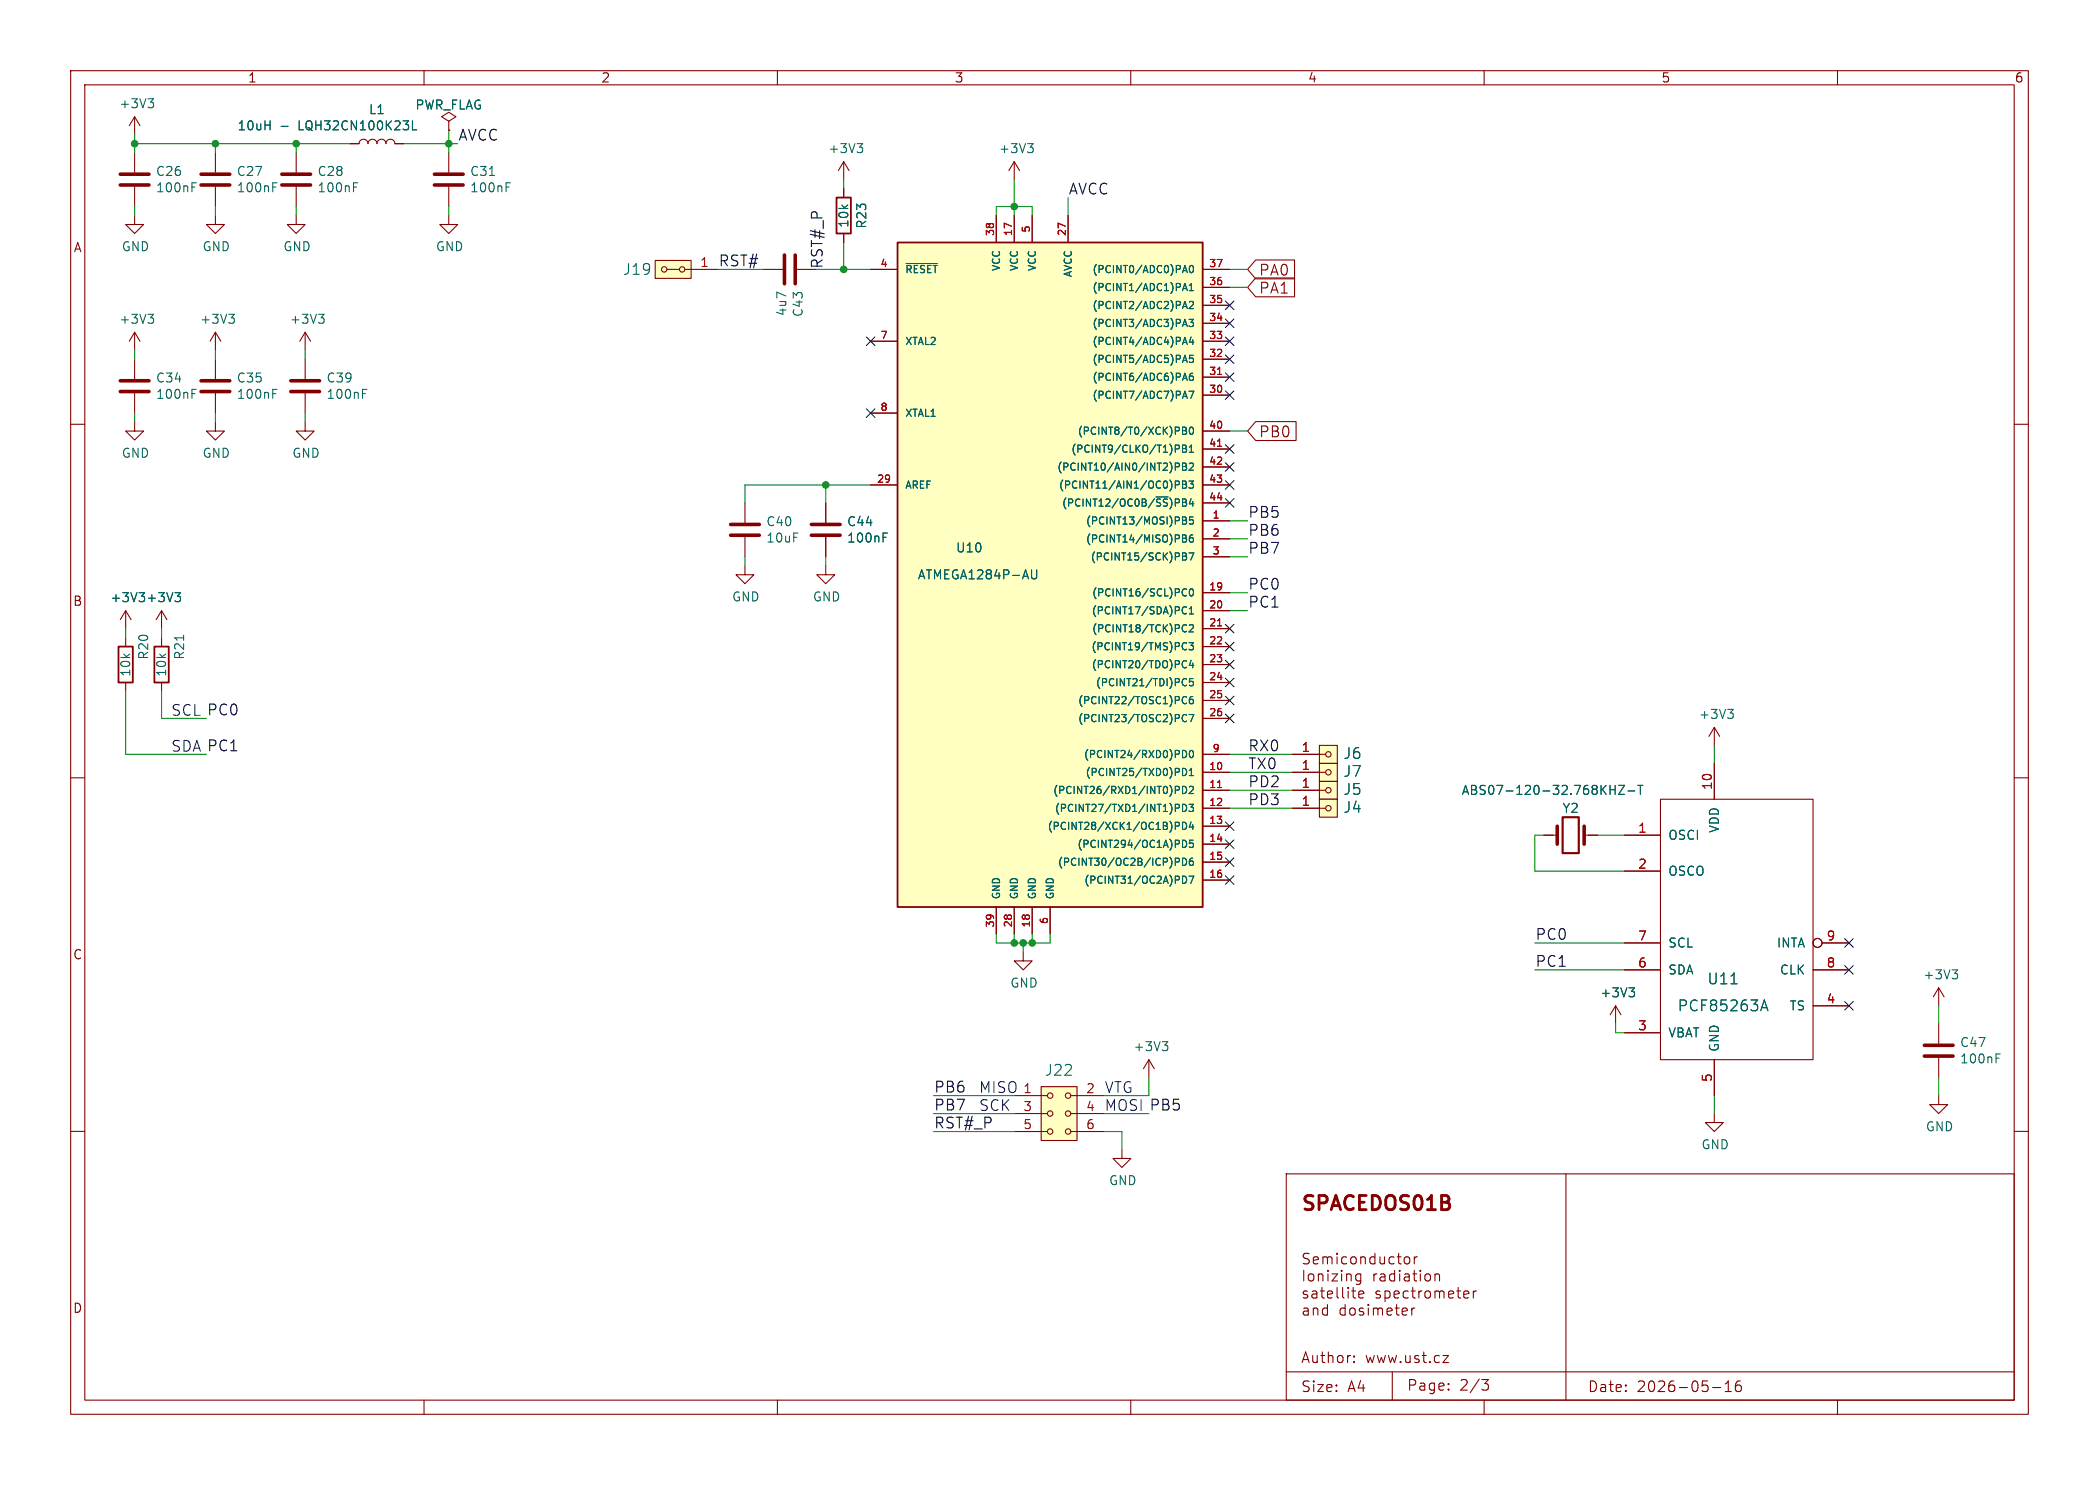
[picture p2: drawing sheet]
<svg xmlns="http://www.w3.org/2000/svg" width="297mm" height="210mm" viewBox="0 0 297 210" stroke-linecap="round" stroke-linejoin="round" font-family="sans-serif">
<g fill="none" stroke="#840000" stroke-width=".15">
<path d="M10 10h277v190h-277zM12 12h273v186h-273zM60 10v2M110 10v2M160 10v2M210 10v2M260 10v2M143.5 22.9l-.8 1.2M143.5 22.9l.8 1.2M143.5 22.9v2.5M10 60h2M285 60h2"/>
<path d="M10 110h2M218.4 118.1h1.9M224.2 118.1h1.9M229.9 118.1h5M234.9 113h21.6v36.9h-21.6zM242.6 102.9v2.5M242.6 108v5M242.6 102.9l-.8 1.2M242.6 102.9l.7 1.2M285 110h2M144.8 134.6v1.3h1.2l-1.2 1.3-1.3-1.3h1.3M229.9 123.2h5"/>
<path d="M229.9 133.4h5M229.9 137.2h5M256.5 137.2h5.1M257.8 133.4h3.8M274.3 139.7l-.7 1.3M274.3 139.7l.8 1.3M274.3 139.7v2.5M228.6 142.2l-.8 1.3M228.6 142.2l.8 1.3M228.6 142.2v2.6M229.9 146.1h5M242.6 157.5v1.3h1.2l-1.2 1.2-1.3-1.2h1.3"/>
<path d="M242.6 149.9v5M256.5 142.2h5.1M274.3 154.9v1.3h1.3l-1.3 1.3-1.3-1.3h1.3M274.3 144.8v2.8M274.3 149.6v2.8M10 160h2M182 166h103v32h-103zM184.5 179.7v1.5M185.3 177.3l-.3-.1-.5 .1a.36 .36 0 0 0-.1 .4 .36 .36 0 0 0 .3 .3 .55 .55 0 0 1 .6 .3l-.1 .3-.2 .1h-.6M185.8 178.2l.7-.1v-.3l-.5-.1-.2 .3 .1 .7h.1h.5M187.2 177.9a.37 .37 0 0 1 .6 .1M187.2 177.7v1"/>
<path d="M187.8 178l.2-.3 .4 .1 .1 .9M187.8 178v.7M187.9 179.7v.1M187.9 179.7h-.1l.1 .1M187.9 179.7h.1l-.1 .1M189.2 177.2v.2M189.2 177.7v1M189.2 177.2l-.1 .1 .1 .1M189.2 177.2l.1 .1-.1 .1M189.8 179.7v.1M189.8 179.7h.1l-.1 .1M190.5 177.8l-.4-.1-.3 .3v.5l.2 .2h.1h.4"/>
<path d="M191.2 177.9a.41 .41 0 0 1 .4-.2 .41 .41 0 0 1 .3 .3v.5a.41 .41 0 0 1-.4 .3 .41 .41 0 0 1-.4-.3zM192.5 177.9a.37 .37 0 0 1 .7 .1v.7M192.5 177.7v1M194.5 177.8l-.4-.1-.3 .3v.5l.2 .2h.1h.4M194.5 177.2v1.5M195.3 177.7v1a.41 .41 0 0 0 .6-.1M195.9 177.7v1M197.3 177.8l-.5-.1-.3 .3v.5l.2 .2h.1h.5M197.3 179.7v1.5M197.7 177.7h.6M197.9 177.2v1.3l.1 .2h.3M198 179.7v.1"/>
<path d="M198 179.7h.1l-.1 .1M198.8 177.8a.41 .41 0 0 1 .7 .2v.5a.41 .41 0 0 1-.4 .3 .41 .41 0 0 1-.4-.3v-.5zM200.1 177.7v1M200.1 179.7v1.2l.1 .2 .3 .1M200.5 177.7l-.2 .1-.2 .2M201 179.7v.1M201 179.7h-.1l.1 .1M221.6 166v32M285 160h2M60 198v2M110 198v2M160 198v2"/>
<path d="M182 194h103M184.5 185.1l.1-.1 .4 .1 .1 .9M185 183.4l-.2 .2-.4-.1M185.1 185.3l-.5 .1a.29 .29 0 0 0-.2 .3 .29 .29 0 0 0 .2 .3l.5-.1M185.1 180.4a.41 .41 0 0 1 .4-.3 .41 .41 0 0 1 .4 .3M185.6 183.4l.2 .2 .5-.1M185.8 185v1M185.8 185.1a.37 .37 0 0 1 .7 .1v.8M186.3 182.8v.8M186.5 180.2v1M186.5 180.3a.37 .37 0 0 1 .7 .1v.8M187 183.4l.1 .1 .3 .1"/>
<path d="M187.8 184.5v1.5M187.8 183.4l.2 .2 .5-.1M187.8 185.1l-.4-.1-.3 .3v.4l.2 .2 .1 .1 .4-.1M187.9 180.2v1M188.5 180.2h.8l-.8 1M189.2 183.4l.2 .2M189.8 180.2v1M190 183.4l.2 .2M190.3 185.1l-.4-.1-.3 .3v.4l.2 .2 .1 .1 .4-.1M190.3 184.5v1.5M190.5 180.3a.37 .37 0 0 1 .7 .1v.8M190.5 180.2v1"/>
<path d="M190.8 182.6v1M191.1 185.1a.41 .41 0 0 1 .7 .2v.4a.41 .41 0 0 1-.4 .3 .41 .41 0 0 1-.4-.3v-.4zM191.5 183.4v.1l.3 .1M191.6 192.6h.1l-.1 .1M191.6 192.6h-.1l.1 .1M191.6 191.8v.1M191.6 192.6v.1M191.6 191.8h.1l-.1 .1M191.6 191.8h-.1l.1 .1M192.3 183.4l.2 .2 .4-.1M192.5 180.2h-.4l-.3 .2M192.5 180.2v1.2"/>
<path d="M192.9 185.1l-.4-.1-.2 .2 .1 .2 .5 .2 .1 .1-.1 .2-.1 .1-.5-.1M193.6 184.5v.1M193.6 185v1M193.6 184.5l-.1 .1h.1M193.6 184.5l.1 .1h-.1M194.3 185.1a.37 .37 0 0 1 .7 .1M194.3 185v1M194.4 180.2v1M194.8 180.2h-.3l-.1 .2M195 185.2l.2-.2 .3 .1 .1 .9M195 185.2v.8M195.3 183.4l-.2 .2-.4-.1"/>
<path d="M195.3 180.2h.2h.4l.1 1M196 182.6v1.5M196.3 185.5l.7-.2-.1-.2-.4-.1-.2 .2v.7l.2 .1 .4-.1M196.7 183.3l-.3 .3-.4-.1M197 194v4M197.3 183.4l.2 .2 .4-.1M197.3 180.2h-.4l-.3 .2M197.4 185h.6M197.6 184.5v1.3l.1 .1 .3 .1M198 180.2v1M198.4 185.5l.7-.2-.1-.2-.4-.1-.2 .2 .1 .7 .1 .1 .4-.1M198.5 183.3l.3 .3 .5-.1"/>
<path d="M198.8 180.2h.1h.4l.1 1M199.3 182.6h-.5l-.2 .1M199.4 180.5l-.5 .1a.29 .29 0 0 0-.2 .3 .29 .29 0 0 0 .2 .3l.5-.1M199.7 182.6h.6M199.8 185v1M199.9 180.2h.6M199.9 182.1v1.3l.1 .1 .3 .1M200.2 185l-.3 .1-.1 .2M200.8 182.6v1M201 180.2v1M201.2 182.6h-.3l-.1 .3M201.6 180.4a.41 .41 0 0 1 .4-.3 .41 .41 0 0 1 .4 .3"/>
<path d="M203 180.3a.37 .37 0 0 1 .7 .1v.8M203 180.2v1M204.2 191.7h.8l-.8 1h.8M205 196.5v.1M205 195.7v.1M209.7 195.1h.9l-.5 .6a.41 .41 0 0 1 .5 .3v.3l-.1 .2-.6 .1M210 198v2M242.3 196.2h1.2M244.1 196.8h.9M244.1 195.7l.4-.4v1.5M246.3 195.3a.59 .59 0 0 0-.8 .6v.6l.2 .2 .4 .1 .2-.1 .1-.5-.1-.3h-.5l-.3 .3M260 198v2"/>
<circle cx="257.2" cy="133.3" r=".63"/>
</g>
<g fill="none" stroke="#006464" stroke-width=".15">
<path d="M145.4 20.3h.8l-.4 .5M145.9 20.8l.3 .2v.3l-.3 .3M227.8 111.1v1.2M227.8 111.7h.7M228.5 111.1v1.2M229 111.1h.9l-.9 1.2h.9M230.4 111.9h.9M231.7 111.1h.8M232.1 111.1v1.2M244.5 100.3h.7l-.4 .5M245 100.8l.2 .3v.3l-.2 .2M230.5 139.7h.8l-.4 .5"/>
<path d="M244.9 139.1h.9M276.2 137.2h.8l-.4 .4M276.8 137.6l.2 .3v.3l-.2 .2M231 140.2l.3 .2v.3l-.3 .3M249.1 142.9l.5-1.5 .6 1.5M249.3 142.5h.7M282.4 149.6h.5M282.4 149h.6"/>
</g>
<path d="M220.3 116.8v2.6M224.2 116.8v2.6M272.3 147.8h4.1M272.3 149.4h4.1" fill="none" stroke="#840000" stroke-width=".51"/>
<path d="M221.1 115.6h2.3v5.1h-2.3z" fill="none" stroke="#840000" stroke-width=".3"/>
<path d="M92.7 36.8h5.1v2.6h-5.1z" fill="#ffffc2"/>
<g fill="none" stroke="#840000" stroke-width=".15">
<path d="M19 16.5l-.7 1.3M19 16.5l.8 1.3M19 16.5v2.6M63.5 17.1l1-.6-1-.6-1 .6 1 .6v1.3M63.5 18.4h.1M19 30.5v1.3h1.3l-1.3 1.2-1.2-1.2h1.2M19 21.6v2.8M19 26.4v2.8M30.5 30.5v1.3h1.2l-1.2 1.2-1.3-1.2h1.3M30.5 21.6v2.8M30.5 26.4v2.8M41.9 30.5v1.3h1.3l-1.3 1.2-1.3-1.2h1.3"/>
<path d="M41.9 21.6v2.8M41.9 26.4v2.8M49.5 20.3h1.3a.64 .64 0 0 1 .6-.6 .64 .64 0 0 1 .7 .6 .64 .64 0 0 1 .6-.6 .64 .64 0 0 1 .6 .6 .64 .64 0 0 1 .7-.6 .64 .64 0 0 1 .6 .6 .64 .64 0 0 1 .6-.6 .64 .64 0 0 1 .7 .6h1.2M63.5 30.5v1.3h1.3l-1.3 1.2-1.3-1.2h1.3M63.5 21.6v2.8M63.5 26.4v2.8M92.7 36.8h5.1v2.6h-5.1zM94.4 38.1h1.7M96.9 38.1h4.7M107.9 38.1h2.8M112.8 38.1h2.8M19 47v2.5"/>
<path d="M19 47l-.7 1.3M19 47l.8 1.3M30.5 47v2.5M30.5 47l-.8 1.3M30.5 47l.7 1.3M43.2 47l-.8 1.3M43.2 47l.7 1.3M43.2 47v2.5M105.4 71.1v2.8M105.4 75.9v2.8M116.8 71.1v2.8M116.8 75.9v2.8"/>
<path d="M105.4 80v1.3h1.3l-1.3 1.3-1.3-1.3h1.3M116.8 80v1.3h1.3l-1.3 1.3-1.2-1.3h1.2M162.6 149.9l-.8 1.2M162.6 149.9l.7 1.2M162.6 149.9v2.5M158.7 162.6v1.2h1.3l-1.3 1.3-1.2-1.3h1.2"/>
<circle cx="94" cy="38.1" r=".38"/>
<circle cx="96.5" cy="38.1" r=".38"/>
</g>
<g fill="none" stroke="#840000" stroke-width=".51">
<path d="M17 24.6h4.1M17 26.2h4.1M28.4 24.6h4.1M28.4 26.2h4.1M39.9 24.6h4M39.9 26.2h4M61.5 24.6h4M61.5 26.2h4M111 36.1v4M112.5 36.1v4M103.4 74.2h4M103.4 75.7h4"/>
<path d="M114.8 74.2h4.1M114.8 75.7h4.1"/>
</g>
<g fill="none" stroke="#006464" stroke-width=".15">
<path d="M20.9 14h.8l-.4 .4M21.5 14.4l.2 .3v.3l-.2 .2M39.8 17.9h1M58.4 17.1v1.3h.6M27.2 26.5h.4M27.2 25.9h.6M38.6 26.5h.4M38.6 25.9h.6M50 26.5h.4M50 25.9h.6M69.3 24.8h.7M71.6 26.5h.4"/>
<path d="M71.6 25.9h.6M20.9 44.4h.8l-.4 .5M21.5 44.9l.2 .3v.3l-.2 .2M32.4 44.4h.8l-.5 .5M32.9 44.9l.3 .3v.3l-.3 .2M45.1 44.4h.8l-.5 .5M45.6 44.9l.3 .3v.3l-.3 .2M125 76h.4M125 75.4h.6M164.5 147.3h.7l-.4 .5M165 147.8l.2 .2v.3l-.2 .3"/>
</g>
<path d="M186.7 110.5h2.5v2.5h-2.5z" fill="#ffffc2"/>
<g fill="none" stroke="#840000" stroke-width=".15">
<path d="M182.9 111.8h4.7M186.7 110.5h2.5v2.5h-2.5z"/>
<circle cx="188" cy="111.8" r=".38"/>
</g>
<path d="M186.7 113h2.5v2.6h-2.5z" fill="#ffffc2"/>
<g fill="none" stroke="#840000" stroke-width=".15">
<path d="M182.9 114.3h4.7M186.7 113h2.5v2.6h-2.5z"/>
<circle cx="188" cy="114.3" r=".38"/>
</g>
<path d="M186.7 108h2.5v2.5h-2.5z" fill="#ffffc2"/>
<g fill="none" stroke="#840000" stroke-width=".15">
<path d="M182.9 109.2h4.7M186.7 108h2.5v2.5h-2.5z"/>
<circle cx="188" cy="109.2" r=".38"/>
</g>
<path d="M186.7 105.4h2.5v2.6h-2.5z" fill="#ffffc2"/>
<g fill="none" stroke="#840000" stroke-width=".15">
<path d="M182.9 106.7h4.7M186.7 105.4h2.5v2.6h-2.5z"/>
<circle cx="188" cy="106.7" r=".38"/>
</g>
<path d="M147.3 153.7h5.1v7.6h-5.1z" fill="#ffffc2"/>
<g fill="none" stroke="#840000" stroke-width=".15">
<path d="M30.5 59.7v1.3h1.2l-1.2 1.2-1.3-1.2h1.3M17.8 86.4l-.8 1.2M17.8 86.4l.7 1.2M17.8 86.4v2.5M17.8 90.2v1.2M17.8 96.5v1.3M22.9 86.4v2.5M22.9 90.2v1.2M22.9 96.5v1.3M22.9 86.4l-.8 1.2M22.9 86.4l.7 1.2M143.5 154.9h4.7"/>
<path d="M143.5 157.5h4.7M147.3 153.7h5.1v7.6h-5.1zM151.5 154.9h4.7M151.5 157.5h4.7M143.5 160h4.7M151.5 160h4.7"/>
<circle cx="148.6" cy="154.9" r=".38"/>
<circle cx="148.6" cy="157.5" r=".38"/>
<circle cx="151.1" cy="157.5" r=".38"/>
<circle cx="151.1" cy="154.9" r=".38"/>
<circle cx="148.6" cy="160" r=".38"/>
<circle cx="151.1" cy="160" r=".38"/>
</g>
<path d="M16.8 91.4h2v5.1h-2zM21.8 91.4h2.1v5.1h-2.1z" fill="none" stroke="#840000" stroke-width=".25"/>
<path d="M24.8 83.8h.7l-.4 .5M25.3 84.3l.2 .2v.3l-.2 .3M26 89.8v.8" fill="none" stroke="#006464" stroke-width=".15"/>
<path d="M127 34.3h43.2v94h-43.2z" fill="#ffffc2"/>
<path d="M118.4 27.9h2v5.1h-2zM127 34.3h43.2v94h-43.2z" fill="none" stroke="#840000" stroke-width=".25"/>
<g fill="none" stroke="#840000" stroke-width=".15">
<path d="M63.5 18.4h.1M49.5 20.3h1.3M55.9 20.3h1.2M119.4 22.9v2.5M119.4 26.7v1.2M119.4 33v1.3M119.4 22.9l-.8 1.2M119.4 22.9l.7 1.2M123.2 38.1h3.8M141 30.5v3.8M143.5 30.5v3.8M146 30.5v3.8"/>
<path d="M151.1 30.5v3.8M170.2 38.1h3.8M177.7 39.3h5.5v2.7h-5.5l-1.2-1.4zM177.7 36.8h5.5v2.6h-5.5l-1.2-1.3zM19 59.7v1.3h1.3l-1.3 1.2-1.2-1.2h1.2M19 50.8v2.8M19 55.6v2.8M30.5 50.8v2.8M30.5 55.6v2.8M43.2 59.7v1.3h1.2l-1.2 1.2-1.3-1.2h1.3M43.2 50.8v2.8M43.2 55.6v2.8"/>
<path d="M123.2 48.3h3.8M123.2 58.4h3.8M170.2 48.3h3.8M170.2 40.6h3.8M170.2 43.2h3.8M170.2 45.7h3.8M170.2 50.8h3.8M170.2 53.3h3.8M170.2 55.9h3.8M177.7 59.6h5.7v2.7h-5.7l-1.2-1.3zM116.8 71.1v2.8M116.8 75.9v2.8"/>
<path d="M123.2 68.6h3.8M170.2 68.6h3.8M170.2 61h3.8M170.2 63.5h3.8M170.2 66h3.8M170.2 71.1h3.8M170.2 73.7h3.8M170.2 76.2h3.8M170.2 78.7h3.8M170.2 83.8h3.8M170.2 86.4h3.8M170.2 88.9h3.8"/>
<path d="M170.2 91.4h3.8M170.2 94h3.8M170.2 96.5h3.8M170.2 99.1h3.8M170.2 101.6h3.8M170.2 106.7h3.8M170.2 109.2h3.8M170.2 111.8h3.8M170.2 114.3h3.8M170.2 116.8h3.8M170.2 119.4h3.8M182.9 106.7h3.8"/>
<path d="M182.9 109.2h3.8M182.9 111.8h3.8M182.9 114.3h3.8M218.4 118.1h1.3M224.8 118.1h1.3M229.9 118.1h5M242.6 108v5M141 128.3v3.8M143.5 128.3v3.8M146 128.3v3.8M148.6 128.3v3.8M170.2 121.9h3.8"/>
<path d="M170.2 124.5h3.8M229.9 123.2h5M229.9 133.4h5M229.9 137.2h5M256.5 137.2h5.1M257.8 133.4h3.8M229.9 146.1h5M242.6 149.9v5M256.5 142.2h5.1"/>
<circle cx="257.2" cy="133.3" r=".63"/>
</g>
<g fill="none" stroke="#006464" stroke-width=".15">
<path d="M39.8 17.9h1M58.4 17.1v1.3h.6M121.3 20.3h.8l-.5 .5M121.8 20.8l.3 .2v.3l-.3 .3M128.2 37.3h4.4M167.4 38.3h.5M167.7 37.5l.3 1.1M168.4 37.6l.1-.1a.54 .54 0 0 1 .4 .6 .54 .54 0 0 1-.4 .5l-.1-.1-.1-.3zM27.2 55.7h.4M27.2 55.1h.6M38.6 55.7h.4M38.6 55.1h.6"/>
<path d="M51.3 55.7h.4M51.3 55.1h.6M167.3 41.1l.4-1 .3 1M167.4 40.8h.5M167.4 43.4h.5M167.4 45.9h.5M167.4 48.4h.5M167.4 51h.5M167.4 53.5h.5M167.4 56.1h.5M167.7 42.6l.3 1M167.7 45.2l.3 1"/>
<path d="M167.7 47.7l.3 1M167.7 50.2l.3 1.1M167.7 52.8l.3 1M167.7 55.3l.3 1M168.2 45.2h.7l-.4 .4h.3v.5l-.1 .1-.5-.1M168.2 55.3h.7l-.4 1M168.3 42.7l.4-.1 .2 .3-.7 .7h.7M168.3 41.1h.6M168.3 40.4l.3-.3v1M168.5 47.7l-.2 .7h.6M168.8 52.8h-.3a.68 .68 0 0 0 0 1l.3-.1 .1-.3-.2-.2h-.3l-.1 .2M168.8 48v.7"/>
<path d="M168.8 50.2h-.5v.5l.1-.1 .4 .1 .1 .1-.1 .4-.1 .1-.4-.1M125 76h.4M125 75.4h.6M163.6 70.3h1.7M166.3 62.9h.4l.2 .2-.1 .3-.5 .1M166.3 65.5h.4l.2 .2-.1 .3h-.5M166.3 68h.4l.2 .2-.1 .3-.5 .1M166.8 60.5l.1 .1-.1 .3M167.3 60.4h.4l.2 .2-.2 .3 .2 .1v.2l-.2 .2h-.4zM167.3 62.9h.4l.2 .2-.2 .3 .2 .1v.3l-.2 .2h-.4zM167.3 65.5h.4l.2 .2-.2 .3 .2 .1v.2l-.2 .2h-.4zM167.3 68h.4l.2 .2-.2 .3 .2 .1v.2l-.2 .2h-.4z"/>
<path d="M167.3 73.1l.5 .1 .1 .2-.2 .2M167.3 75.6l.5 .1 .1 .2-.2 .2M167.3 78.2l.5 .1 .1 .2-.2 .2M167.3 60.9h.4M167.3 63.4h.4M167.3 66h.4M167.3 68.5h.4M167.3 73.6h.4M167.3 76.1h.4M167.3 78.7h.4M167.7 73.6l.2 .2v.2l-.6 .1M167.7 76.1l.2 .2v.3l-.6 .1"/>
<path d="M167.7 78.7l.2 .2v.2l-.6 .1M168.2 68h.7l-.4 .4 .3 .1v.4l-.1 .1-.5-.1M168.2 78.2h.7l-.4 1M168.3 65.6l.4-.1 .2 .3-.7 .7h.7M168.3 63.2l.3-.3v1.1M168.3 64h.6M168.4 60.5l.1-.1a.54 .54 0 0 1 .4 .5 .54 .54 0 0 1-.4 .5l-.1-.1-.1-.3zM168.5 70.5l-.2 .7h.6M168.8 75.6l-.3 .1a.68 .68 0 0 0 0 1l.3-.1 .1-.4-.2-.2h-.2l-.2 .2M168.8 70.9v.7M168.8 73.1h-.5v.5l.1-.1h.4l.1 .2-.1 .3-.1 .1-.4-.1M24.8 83.8h.7l-.4 .5"/>
<path d="M25.3 84.3l.2 .2v.3l-.2 .3M146 80.6v1l.2 .3 .4-.1 .1-.2v-1M167.4 86.7l.2 .1 .3-.1M167.5 83.3h.2l.2 .1M167.5 88.4l.2-.1 .2 .1M167.5 96h.2l.2 .1M167.5 98.6l.2-.1 .2 .1M167.6 90.9l.3 .1M167.6 93.4l.3 .1M167.9 84.2l-.2 .1-.2-.1M167.9 85.9l-.3-.1-.2 .2M167.9 89.3l-.2 .1-.2-.1"/>
<path d="M167.9 91.8l-.3 .1M167.9 94.3l-.3 .1M167.9 96.9l-.2 .1-.2-.1M167.9 99.4l-.2 .1h-.2M168.2 90.9h.7l-.4 .4 .3 .1v.4l-.1 .1-.5-.1M168.3 88.4l.4-.1 .2 .3-.7 .8h.7M168.3 86.1l.3-.3v1M168.3 86.8h.6M168.4 83.4l.1-.1a.54 .54 0 0 1 .4 .5 .54 .54 0 0 1-.4 .5l-.1-.1-.1-.3zM168.5 93.4l-.2 .7h.6M168.8 98.5l-.3 .1a.68 .68 0 0 0 0 .9l.3-.1 .1-.3-.2-.2h-.3l-.1 .2M168.8 93.8v.6"/>
<path d="M168.8 96h-.5v.4h.1h.4l.1 .1-.1 .4-.1 .1-.4-.1M166.3 111.2h.4l.2 .2-.1 .3h-.5M166.3 113.7h.4l.2 .2-.1 .3-.5 .1M166.3 116.3h.4l.2 .2-.1 .3h-.5M167.3 106.1a.51 .51 0 0 1 .6 .5 .51 .51 0 0 1-.6 .5M167.3 108.7a.51 .51 0 0 1 .6 .5 .51 .51 0 0 1-.6 .5zM167.3 111.2a.51 .51 0 0 1 .6 .5 .51 .51 0 0 1-.6 .5zM167.3 113.7a.51 .51 0 0 1 .6 .6 .51 .51 0 0 1-.6 .5zM167.3 116.3a.51 .51 0 0 1 .6 .5 .51 .51 0 0 1-.6 .5zM167.3 118.8a.51 .51 0 0 1 .6 .5 .51 .51 0 0 1-.6 .5zM167.5 101.1l.2-.1 .2 .1M167.9 102l-.2 .1-.2-.1"/>
<path d="M168.2 113.7h.7l-.4 .4 .3 .1v.5l-.1 .1-.5-.1M168.2 101h.7l-.4 1.1M168.3 111.3l.4-.1 .2 .3-.7 .7h.7M168.3 109l.3-.3v1M168.3 109.7h.6M168.4 106.2l.1-.1a.54 .54 0 0 1 .4 .5 .54 .54 0 0 1-.4 .5l-.1-.1-.1-.2zM168.5 116.2l-.2 .8h.6M168.8 116.6v.7M168.8 118.8h-.5v.5l.1-.1 .4 .1 .1 .1-.1 .3-.1 .1-.4-.1M227.8 111.1v1.2M227.8 111.7h.7M228.5 111.1v1.2"/>
<path d="M229 111.1h.9l-.9 1.2h.9M230.4 111.9h.9M231.7 111.1h.8M232.1 111.1v1.2M166.3 121.4h.4l.2 .2-.1 .2-.5 .1M167.3 121.4a.51 .51 0 0 1 .6 .5 .51 .51 0 0 1-.6 .5zM167.3 123.9a.51 .51 0 0 1 .6 .5 .51 .51 0 0 1-.6 .5M168.2 123.9h.7l-.4 1M168.8 121.4h-.3a.68 .68 0 0 0 0 1l.3-.1 .1-.4-.2-.1h-.2l-.2 .1M230.5 139.7h.8l-.4 .5M244.9 139.1h.9M231 140.2l.3 .2v.3l-.3 .3"/>
<path d="M249.1 142.9l.5-1.5 .6 1.5M249.3 142.5h.7"/>
</g>
<path d="M172.3 53h.6M172.3 63.1h.6M172.3 88.5h.6M172.3 111.4h.6" fill="none" stroke="#a90000" stroke-width=".15"/>
<path d="M17 53.8h4.1M17 55.4h4.1M28.4 53.8h4.1M28.4 55.4h4.1M41.1 53.8h4.1M41.1 55.4h4.1" fill="none" stroke="#840000" stroke-width=".51"/>
<g fill="none" stroke="#009600" stroke-width=".15">
<path d="M19 19.1v2.5M63.5 18.4v3.2M19 29.2v1.3M19 20.3h30.5M30.5 20.3v1.3M30.5 29.2v1.3M41.9 20.3v1.3M41.9 29.2v1.3M57.1 20.3h7.7M63.5 29.2v1.3M101.6 38.1h6.3M115.6 38.1h7.6"/>
<path d="M119.4 25.4v1.3M119.4 34.3v3.8M141 30.5v-1.3h5v1.3M143.5 25.4v5.1M151.1 27.9v2.6M174 38.1h2.5M19 49.5v1.3M19 58.4v1.3M30.5 49.5v1.3M30.5 58.4v1.3M43.2 49.5v1.3M43.2 58.4v1.3"/>
<path d="M174 40.6h2.5M105.4 78.7v1.3M116.8 68.6v2.5M116.8 78.7v1.3M123.2 68.6h-17.8v2.5M174 61h2.5M174 73.7h2.5M174 78.7h2.5M174 76.2h2.5M17.8 88.9v1.3M17.8 97.8v8.9h11.4M22.9 88.9v1.3"/>
<path d="M22.9 97.8v3.8h6.3M174 83.8h2.5M174 86.4h2.5M174 106.7h8.9M174 114.3h8.9M174 109.2h8.9M174 111.8h8.9M218.4 118.1h-1.2v5.1h12.7M226.1 118.1h3.8M242.6 105.4v2.6M141 132.1v1.3h7.6v-1.3M143.5 132.1v1.3"/>
<path d="M144.8 133.4v1.2M146 132.1v1.3M217.2 133.4h12.7M217.2 137.2h12.7M132.1 157.5h11.4M132.1 154.9h11.4M156.2 157.5h6.4M162.6 152.4v2.5h-6.4M228.6 144.8v1.3h1.3M242.6 154.9v2.6M274.3 142.2v2.6M274.3 152.4v2.5"/>
<path d="M132.1 160h11.4M156.2 160h2.5v2.6"/>
</g>
<g fill="none" stroke="#000084" stroke-width=".15">
<path d="M122.6 57.8l1.2 1.2M122.6 47.7l1.2 1.2M123.8 57.8l-1.2 1.2M123.8 47.7l-1.2 1.2M173.4 50.2l1.2 1.2M173.4 47.7l1.2 1.2M173.4 55.3l1.2 1.2M173.4 52.7l1.2 1.2M173.4 45.1l1.2 1.2M173.4 42.6l1.2 1.2M174.6 50.2l-1.2 1.2M174.6 47.7l-1.2 1.2"/>
<path d="M174.6 55.3l-1.2 1.2M174.6 52.7l-1.2 1.2M174.6 45.1l-1.2 1.2M174.6 42.6l-1.2 1.2M173.4 65.4l1.2 1.2M173.4 62.9l1.2 1.2M173.4 70.5l1.2 1.2M173.4 68l1.2 1.2M174.6 65.4l-1.2 1.2M174.6 62.9l-1.2 1.2M174.6 70.5l-1.2 1.2M174.6 68l-1.2 1.2"/>
<path d="M173.4 88.3l1.2 1.2M173.4 93.4l1.2 1.2M173.4 90.8l1.2 1.2M173.4 95.9l1.2 1.2M173.4 98.5l1.2 1.2M174.6 88.3l-1.2 1.2M174.6 93.4l-1.2 1.2M174.6 90.8l-1.2 1.2M174.6 95.9l-1.2 1.2M174.6 98.5l-1.2 1.2M173.4 118.8l1.2 1.2M173.4 116.2l1.2 1.2"/>
<path d="M173.4 101l1.2 1.2M174.6 118.8l-1.2 1.2M174.6 116.2l-1.2 1.2M174.6 101l-1.2 1.2M173.4 123.9l1.2 1.2M173.4 121.3l1.2 1.2M174.6 123.9l-1.2 1.2M174.6 121.3l-1.2 1.2M261 136.6l1.2 1.2M261 132.7l1.2 1.3M262.2 136.6l-1.2 1.2M262.2 132.7l-1.2 1.3"/>
<path d="M261 141.6l1.2 1.2M262.2 141.6l-1.2 1.2"/>
</g>
<g fill="#009600" stroke="#009600" stroke-width=".15">
<circle cx="116.8" cy="68.6" r=".46"/>
<circle cx="119.4" cy="38.1" r=".46"/>
<circle cx="63.5" cy="20.3" r=".46"/>
<circle cx="30.5" cy="20.3" r=".46"/>
<circle cx="19" cy="20.3" r=".46"/>
<circle cx="41.9" cy="20.3" r=".46"/>
<circle cx="143.5" cy="29.2" r=".46"/>
<circle cx="143.5" cy="133.4" r=".46"/>
<circle cx="146" cy="133.4" r=".46"/>
<circle cx="144.8" cy="133.4" r=".46"/>
</g>
<text font-size="2.8" fill="#840000" x="184" y="171.8">SPACEDOS01B</text>
<g font-size="2.1" fill="#0f0f0f">
<text x="64.8" y="20">AVCC</text>
<text x="151.1" y="27.6">AVCC</text>
<text x="101.6" y="37.8">RST#</text>
<text x="116.5" y="38.1" transform="rotate(-90 116.5 38.1)">RST#_P</text>
<text x="176.5" y="75.9">PB6</text>
<text x="176.5" y="73.3">PB5</text>
<text x="176.5" y="78.4">PB7</text>
<text x="176.5" y="83.5">PC0</text>
<text x="176.5" y="86">PC1</text>
<text x="176.5" y="106.4">RX0</text>
<text x="176.5" y="114">PD3</text>
<text x="176.5" y="108.9">TX0</text>
<text x="176.5" y="111.4">PD2</text>
<text x="217.2" y="133">PC0</text>
<text x="217.2" y="136.8">PC1</text>
<text x="132.1" y="154.6">PB6</text>
<text x="132.1" y="157.2">PB7</text>
<text x="132.1" y="159.7">RST#_P</text>
</g>
<g font-size="2.1" fill="#006464">
<text x="88.1" y="39.1">J19</text>
<text x="190" y="107.5">J6</text>
<text x="190" y="112.6">J5</text>
<text x="190" y="110.1">J7</text>
<text x="190" y="115.2">J4</text>
<text x="237.3" y="143.2">PCF85263A</text>
<text x="241.5" y="139.4">U11</text>
<text x="147.8" y="152.3">J22</text>
</g>
<g font-size="2.1" fill="#840000">
<text x="178.1" y="41.7">PA1</text>
<text x="178.1" y="39.2">PA0</text>
<text x="178.1" y="62.1">PB0</text>
<text x="184" y="182.7">Semiconductor</text>
<text x="201.9" y="182.7">Ionizing</text>
<text x="184" y="193">Author:</text>
<text x="184" y="197.1">Size:</text>
<text x="190.7" y="197.1">A4</text>
<text x="193.2" y="193">www.ust.cz</text>
<text x="199" y="196.9">Page:</text>
<text x="206.5" y="196.9">2/3</text>
<text x="224.6" y="197.1">Date:</text>
<text x="231.6" y="197.1">2026-05-16</text>
</g>
<g font-size="2.1" fill="#0000c2">
<text x="24.1" y="101.4">SCL PC0</text>
<text x="24.1" y="106.4">SDA PC1</text>
<text x="138.4" y="154.7">MISO</text>
<text x="156.2" y="154.7">VTG</text>
<text x="138.4" y="157.2">SCK</text>
<text x="156.2" y="157.2">MOSI PB5</text>
</g>
<g font-size="1.8" fill="#840000">
<text x="35" y="11.9">1</text>
<text x="85" y="11.9">2</text>
<text x="135" y="11.9">3</text>
<text x="185" y="11.9">4</text>
<text x="235" y="11.9">5</text>
<text x="285" y="11.9">6</text>
<text x="10.3" y="35.9">A</text>
<text x="10.3" y="85.9">B</text>
<text x="10.3" y="135.9">C</text>
<text x="10.3" y="185.9">D</text>
</g>
<g font-size="1.8" fill="#006464">
<text x="16.8" y="15.5">+3V3</text>
<text x="52.1" y="16.4">L1</text>
<text x="58.7" y="15.7">PWR_FLAG</text>
<text x="33.5" y="18.6">10uH</text>
<text x="42.3" y="18.6">LQH32CN100K23L</text>
<text x="117.1" y="21.9">+3V3</text>
<text x="141.2" y="21.9">+3V3</text>
<text x="22" y="27.4">100nF</text>
<text x="22" y="25.1">C26</text>
<text x="33.4" y="27.4">100nF</text>
<text x="33.4" y="25.1">C27</text>
<text x="44.8" y="27.4">100nF</text>
<text x="44.8" y="25.1">C28</text>
<text x="66.4" y="27.4">100nF</text>
<text x="66.4" y="25.1">C31</text>
<text x="17.1" y="35.7">GND</text>
<text x="28.6" y="35.7">GND</text>
<text x="40" y="35.7">GND</text>
<text x="61.6" y="35.7">GND</text>
<text x="120.2" y="32.3" transform="rotate(-90 120.2 32.3)">10k</text>
<text x="122.8" y="32.4" transform="rotate(-90 122.8 32.4)">R23</text>
<text x="16.8" y="46">+3V3</text>
<text x="28.2" y="46">+3V3</text>
<text x="40.9" y="46">+3V3</text>
<text x="111.5" y="44.8" transform="rotate(-90 111.5 44.8)">4u7</text>
<text x="113.8" y="44.9" transform="rotate(-90 113.8 44.9)">C43</text>
<text x="22" y="56.6">100nF</text>
<text x="22" y="54.3">C34</text>
<text x="33.4" y="56.6">100nF</text>
<text x="33.4" y="54.3">C35</text>
<text x="46.1" y="56.6">100nF</text>
<text x="46.1" y="54.3">C39</text>
<text x="17.1" y="64.9">GND</text>
<text x="28.6" y="64.9">GND</text>
<text x="41.3" y="64.9">GND</text>
<text x="108.3" y="74.6">C40</text>
<text x="108.3" y="76.9">10uF</text>
<text x="119.8" y="76.9">100nF</text>
<text x="119.8" y="74.6">C44</text>
<text x="129.8" y="82.1">ATMEGA1284P-AU</text>
<text x="135.2" y="78.3">U10</text>
<text x="15.5" y="85.4">+3V3 +3V3</text>
<text x="103.5" y="85.3">GND</text>
<text x="114.9" y="85.3">GND</text>
<text x="18.6" y="95.8" transform="rotate(-90 18.6 95.8)">10k</text>
<text x="21.2" y="93.4" transform="rotate(-90 21.2 93.4)">R20</text>
<text x="23.7" y="95.8" transform="rotate(-90 23.7 95.8)">10k</text>
<text x="26.3" y="93.4" transform="rotate(-90 26.3 93.4)">R21</text>
<text x="240.3" y="101.9">+3V3</text>
<text x="206.7" y="112.6">ABS07-120-32.768KHZ-T</text>
<text x="221" y="115.2">Y2</text>
<text x="236" y="119">OSCI</text>
<text x="243.4" y="117.9" transform="rotate(-90 243.4 117.9)">VDD</text>
<text x="236" y="124.1">OSCO</text>
<text x="236" y="134.2">SCL</text>
<text x="251.3" y="134.2">INTA</text>
<text x="142.9" y="139.9">GND</text>
<text x="226.3" y="141.2">+3V3</text>
<text x="236" y="138">SDA</text>
<text x="251.8" y="138">CLK</text>
<text x="253.1" y="143.1">TS</text>
<text x="272.1" y="138.7">+3V3</text>
<text x="160.3" y="148.9">+3V3</text>
<text x="236" y="146.9">VBAT</text>
<text x="243.4" y="148.8" transform="rotate(-90 243.4 148.8)">GND</text>
<text x="277.3" y="148.3">C47</text>
<text x="277.3" y="150.6">100nF</text>
<text x="272.4" y="160.2">GND</text>
<text x="156.8" y="167.8">GND</text>
<text x="240.7" y="162.7">GND</text>
</g>
<g font-size="1.8" fill="#a90000">
<text x="99" y="37.8">1</text>
<text x="184.1" y="106.4">1</text>
<text x="184.1" y="111.5">1</text>
<text x="184.1" y="109">1</text>
<text x="242.3" y="111.8" transform="rotate(-90 242.3 111.8)">10</text>
<text x="184.1" y="114">1</text>
<text x="231.7" y="117.9">1</text>
<text x="231.7" y="122.9">2</text>
<text x="231.7" y="133.1">7</text>
<text x="231.7" y="136.9">6</text>
<text x="258.4" y="133.1">9</text>
<text x="258.4" y="136.9">8</text>
<text x="258.4" y="142">4</text>
<text x="231.7" y="145.8">3</text>
<text x="144.7" y="154.7">1</text>
<text x="153.6" y="154.7">2</text>
<text x="242.3" y="153.1" transform="rotate(-90 242.3 153.1)">5</text>
<text x="144.7" y="157.2">3</text>
<text x="144.7" y="159.8">5</text>
<text x="153.6" y="157.2">4</text>
<text x="153.6" y="159.8">6</text>
</g>
<g font-size="1.4" fill="#a90000">
<text x="140.7" y="33.5" transform="rotate(-90 140.7 33.5)">38</text>
<text x="143.3" y="33.5" transform="rotate(-90 143.3 33.5)">17</text>
<text x="145.8" y="33" transform="rotate(-90 145.8 33)">5</text>
<text x="150.9" y="33.5" transform="rotate(-90 150.9 33.5)">27</text>
<text x="124.5" y="37.8">4</text>
<text x="171" y="37.8">37</text>
<text x="171" y="40.4">36</text>
<text x="171" y="42.9">35</text>
<text x="171" y="45.5">34</text>
<text x="124.5" y="48">7</text>
<text x="171" y="48">33</text>
<text x="171" y="50.5">32</text>
<text x="171" y="53.1">31</text>
<text x="124.5" y="58.2">8</text>
<text x="171" y="55.6">30</text>
<text x="171" y="60.7">40</text>
<text x="171" y="63.2">41</text>
<text x="171" y="65.8">42</text>
<text x="124" y="68.3">29</text>
<text x="171" y="68.3">43</text>
<text x="171" y="70.9">44</text>
<text x="171.5" y="73.4">1</text>
<text x="171.5" y="75.9">2</text>
<text x="171" y="83.6">19</text>
<text x="171.5" y="78.5">3</text>
<text x="171" y="86.1">20</text>
<text x="171" y="88.6">21</text>
<text x="171" y="91.2">22</text>
<text x="171" y="93.7">23</text>
<text x="171" y="96.3">24</text>
<text x="171" y="98.8">25</text>
<text x="171" y="101.3">26</text>
<text x="171.5" y="106.4">9</text>
<text x="171" y="109">10</text>
<text x="171" y="111.5">11</text>
<text x="171" y="114">12</text>
<text x="171" y="116.6">13</text>
<text x="171" y="119.1">14</text>
<text x="171" y="121.7">15</text>
<text x="171" y="124.2">16</text>
<text x="140.7" y="131.3" transform="rotate(-90 140.7 131.3)">39</text>
<text x="143.3" y="131.3" transform="rotate(-90 143.3 131.3)">28</text>
<text x="145.8" y="131.3" transform="rotate(-90 145.8 131.3)">18</text>
<text x="148.3" y="130.8" transform="rotate(-90 148.3 130.8)">6</text>
</g>
<g font-size="1.4" fill="#006464">
<text x="128" y="38.8">~{RESET}</text>
<text x="141.7" y="38.5" transform="rotate(-90 141.7 38.5)">VCC</text>
<text x="144.2" y="38.5" transform="rotate(-90 144.2 38.5)">VCC</text>
<text x="146.8" y="38.5" transform="rotate(-90 146.8 38.5)">VCC</text>
<text x="151.9" y="39.3" transform="rotate(-90 151.9 39.3)">AVCC</text>
<text x="154.4" y="38.8">(PCINT0/ADC0)PA0</text>
<text x="154.4" y="41.4">(PCINT1/ADC1)PA1</text>
<text x="154.4" y="43.9">(PCINT2/ADC2)PA2</text>
<text x="154.4" y="46.5">(PCINT3/ADC3)PA3</text>
<text x="128" y="49">XTAL2</text>
<text x="154.4" y="49">(PCINT4/ADC4)PA4</text>
<text x="154.4" y="51.5">(PCINT5/ADC5)PA5</text>
<text x="128" y="59.2">XTAL1</text>
<text x="154.4" y="54.1">(PCINT6/ADC6)PA6</text>
<text x="154.4" y="56.6">(PCINT7/ADC7)PA7</text>
<text x="151.4" y="64.2">(PCINT9/CLKO/T1)PB1</text>
<text x="152.4" y="61.7">(PCINT8/T0/XCK)PB0</text>
<text x="128" y="69.3">AREF</text>
<text x="149.5" y="66.8">(PCINT10/AIN0/INT2)PB2</text>
<text x="149.7" y="69.3">(PCINT11/AIN1/OC0)PB3</text>
<text x="150.1" y="71.9">(PCINT12/OC0B/~{SS})PB4</text>
<text x="153.5" y="74.4">(PCINT13/MOSI)PB5</text>
<text x="153.5" y="76.9">(PCINT14/MISO)PB6</text>
<text x="154.2" y="79.5">(PCINT15/SCK)PB7</text>
<text x="154.3" y="87.1">(PCINT17/SDA)PC1</text>
<text x="154.4" y="84.6">(PCINT16/SCL)PC0</text>
<text x="154.4" y="89.6">(PCINT18/TCK)PC2</text>
<text x="154.3" y="92.2">(PCINT19/TMS)PC3</text>
<text x="154.3" y="94.7">(PCINT20/TDO)PC4</text>
<text x="152.4" y="99.8">(PCINT22/TOSC1)PC6</text>
<text x="154.9" y="97.3">(PCINT21/TDI)PC5</text>
<text x="152.4" y="102.3">(PCINT23/TOSC2)PC7</text>
<text x="153.2" y="107.4">(PCINT24/RXD0)PD0</text>
<text x="148.9" y="112.5">(PCINT26/RXD1/INT0)PD2</text>
<text x="153.5" y="110">(PCINT25/TXD0)PD1</text>
<text x="148.1" y="117.6">(PCINT28/XCK1/OC1B)PD4</text>
<text x="149.1" y="115">(PCINT27/TXD1/INT1)PD3</text>
<text x="149.6" y="122.7">(PCINT30/OC2B/ICP)PD6</text>
<text x="152.3" y="120.1">(PCINT294/OC1A)PD5</text>
<text x="153.3" y="125.2">(PCINT31/OC2A)PD7</text>
<text x="141.7" y="127.3" transform="rotate(-90 141.7 127.3)">GND</text>
<text x="144.2" y="127.3" transform="rotate(-90 144.2 127.3)">GND</text>
<text x="146.8" y="127.3" transform="rotate(-90 146.8 127.3)">GND</text>
<text x="149.3" y="127.3" transform="rotate(-90 149.3 127.3)">GND</text>
</g>
</svg>
